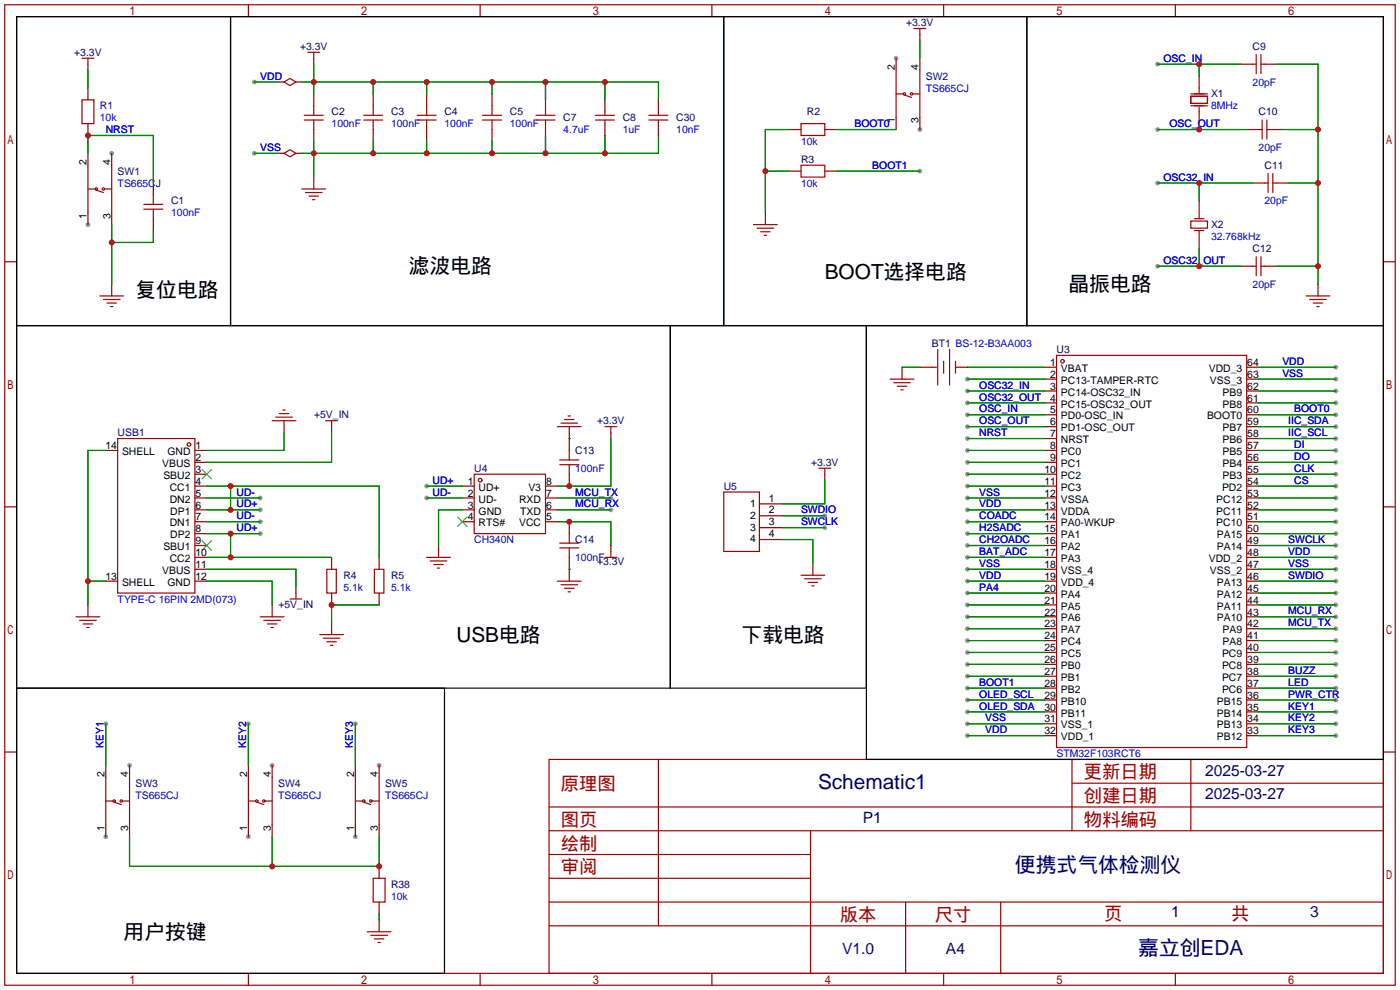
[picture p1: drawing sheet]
<svg xmlns="http://www.w3.org/2000/svg" width="299mm" height="212mm" viewBox="0 0 299 212" stroke-linecap="round" stroke-linejoin="round" font-family="sans-serif">
<g fill="#999">
<circle cx="18.8" cy="48" r=".51"/>
<circle cx="23.9" cy="32.8" r=".51"/>
<circle cx="191.5" cy="12.4" r=".51"/>
<circle cx="196.6" cy="27.7" r=".51"/>
<circle cx="22.6" cy="178.8" r=".51"/>
<circle cx="27.7" cy="163.6" r=".51"/>
<circle cx="53.1" cy="178.8" r=".51"/>
<circle cx="58.2" cy="163.6" r=".51"/>
<circle cx="75.9" cy="178.8" r=".51"/>
<circle cx="81" cy="163.6" r=".51"/>
<circle cx="206.8" cy="81" r=".51"/>
<circle cx="206.8" cy="83.6" r=".51"/>
<circle cx="206.8" cy="86.1" r=".51"/>
<circle cx="206.8" cy="88.6" r=".51"/>
<circle cx="206.8" cy="91.2" r=".51"/>
<circle cx="206.8" cy="93.7" r=".51"/>
<circle cx="206.8" cy="96.3" r=".51"/>
<circle cx="206.8" cy="98.8" r=".51"/>
<circle cx="206.8" cy="101.3" r=".51"/>
<circle cx="206.8" cy="103.9" r=".51"/>
<circle cx="206.8" cy="106.4" r=".51"/>
<circle cx="206.8" cy="109" r=".51"/>
<circle cx="206.8" cy="111.5" r=".51"/>
<circle cx="206.8" cy="114" r=".51"/>
<circle cx="206.8" cy="116.6" r=".51"/>
<circle cx="206.8" cy="119.1" r=".51"/>
<circle cx="206.8" cy="121.7" r=".51"/>
<circle cx="206.8" cy="124.2" r=".51"/>
<circle cx="206.8" cy="126.7" r=".51"/>
<circle cx="206.8" cy="129.3" r=".51"/>
<circle cx="206.8" cy="131.8" r=".51"/>
<circle cx="206.8" cy="134.4" r=".51"/>
<circle cx="206.8" cy="136.9" r=".51"/>
<circle cx="206.8" cy="139.4" r=".51"/>
<circle cx="206.8" cy="142" r=".51"/>
<circle cx="206.8" cy="144.5" r=".51"/>
<circle cx="206.8" cy="147.1" r=".51"/>
<circle cx="206.8" cy="149.6" r=".51"/>
<circle cx="206.8" cy="152.1" r=".51"/>
<circle cx="206.8" cy="154.7" r=".51"/>
<circle cx="206.8" cy="157.2" r=".51"/>
<circle cx="285.5" cy="78.5" r=".51"/>
<circle cx="285.5" cy="81" r=".51"/>
<circle cx="285.5" cy="83.6" r=".51"/>
<circle cx="285.5" cy="86.1" r=".51"/>
<circle cx="285.5" cy="88.6" r=".51"/>
<circle cx="285.5" cy="91.2" r=".51"/>
<circle cx="285.5" cy="93.7" r=".51"/>
<circle cx="285.5" cy="96.3" r=".51"/>
<circle cx="285.5" cy="98.8" r=".51"/>
<circle cx="285.5" cy="101.3" r=".51"/>
<circle cx="285.5" cy="103.9" r=".51"/>
<circle cx="285.5" cy="106.4" r=".51"/>
<circle cx="285.5" cy="109" r=".51"/>
<circle cx="285.5" cy="111.5" r=".51"/>
<circle cx="285.5" cy="114" r=".51"/>
<circle cx="285.5" cy="116.6" r=".51"/>
<circle cx="285.5" cy="119.1" r=".51"/>
<circle cx="285.5" cy="121.7" r=".51"/>
<circle cx="285.5" cy="124.2" r=".51"/>
<circle cx="285.5" cy="126.7" r=".51"/>
<circle cx="285.5" cy="129.3" r=".51"/>
<circle cx="285.5" cy="131.8" r=".51"/>
<circle cx="285.5" cy="134.4" r=".51"/>
<circle cx="285.5" cy="136.9" r=".51"/>
<circle cx="285.5" cy="139.4" r=".51"/>
<circle cx="285.5" cy="142" r=".51"/>
<circle cx="285.5" cy="144.5" r=".51"/>
<circle cx="285.5" cy="147.1" r=".51"/>
<circle cx="285.5" cy="149.6" r=".51"/>
<circle cx="285.5" cy="152.1" r=".51"/>
<circle cx="285.5" cy="154.7" r=".51"/>
<circle cx="285.5" cy="157.2" r=".51"/>
<circle cx="247.4" cy="13.7" r=".51"/>
<circle cx="247.4" cy="27.7" r=".51"/>
<circle cx="247.4" cy="56.9" r=".51"/>
<circle cx="196.6" cy="36.6" r=".51"/>
<circle cx="55.6" cy="106.4" r=".51"/>
<circle cx="55.6" cy="111.5" r=".51"/>
<circle cx="55.6" cy="109" r=".51"/>
<circle cx="55.6" cy="114" r=".51"/>
<circle cx="91.2" cy="103.9" r=".51"/>
<circle cx="91.2" cy="106.4" r=".51"/>
<circle cx="130.6" cy="106.4" r=".51"/>
<circle cx="130.6" cy="109" r=".51"/>
<circle cx="176.3" cy="110.2" r=".51"/>
<circle cx="176.3" cy="112.8" r=".51"/>
<circle cx="22.6" cy="154.7" r=".51"/>
<circle cx="53.1" cy="154.7" r=".51"/>
<circle cx="75.9" cy="154.7" r=".51"/>
<circle cx="54.4" cy="17.5" r=".51"/>
<circle cx="54.4" cy="32.8" r=".51"/>
<circle cx="247.4" cy="39.1" r=".51"/>
</g>
<g fill="none" stroke="#a10000" stroke-width=".25">
<path d="M1 1h297.2v209.6h-297.2zM3.6 3.6h292.1v204.4h-292.1zM17.5 12.4h2.6M18.8 12.4v1.3M53.1 1v2.6M60.7 17.5l1.3-.7 1.2 .7-1.2 .8zM65.8 11.2h2.5M67.1 11.2v1.2M102.6 1v2.6M152.1 1v2.6M191.5 15v10.1M195.3 6.1h2.6"/>
<path d="M196.6 6.1v1.3M196.6 15v10.1M201.7 1v2.6M251.2 1v2.6M256.3 18.8v1M267.7 13.7h.8M268.5 11.7v4M269.5 11.7v4M269.5 13.7h.8M17.5 21.3h2.6v5.1h-2.6zM18.8 35.3v10.2M23.9 35.3v10.2"/>
<path d="M60.7 32.8l1.3-.8 1.2 .8-1.2 .7zM65 25.7h4.1M65 24.6h4.1M67.1 22.6v2M67.1 25.7v2M77.7 25.7h4.1M77.7 24.6h4.1M79.8 22.6v2M79.8 25.7v2M89.2 25.7h4M89.2 24.6h4M91.2 22.6v2"/>
<path d="M91.2 25.7v2M103.1 25.7h4.1M103.1 24.6h4.1M105.2 22.6v2M105.2 25.7v2M114.6 25.7h4M114.6 24.6h4M116.6 23.9v.7M116.6 25.7v.7M127.3 25.7h4M127.3 24.6h4M129.3 23.9v.7"/>
<path d="M129.3 25.7v.7M138.7 25.7h4M138.7 24.6h4M140.7 23.9v.7M140.7 25.7v.7M171.2 26.4h5.1v2.6h-5.1zM171.2 35.3h5.1v2.5h-5.1zM191.5 20.1h1.5M193.3 20.3l1.5 .5M195.1 20.1h1.5M254.5 20.6h3.6v1.5h-3.6zM254.5 20.1h3.6"/>
<path d="M254.5 22.6h3.6M256.3 22.9v1M269 27.7h.7M269.7 25.7v4M270.3 39.1h.7M270.8 25.7v4M270.8 27.7h.7M271 37.1v4M272 37.1v4M272 39.1h.8M1 55.9h2.6M18.8 40.4h1.5"/>
<path d="M20.6 40.6l1.5 .5M22.4 40.4h1.5M30.7 44.7h4.1M30.7 43.7h4.1M32.8 41.7v2M32.8 44.7v2M64.5 40.4h5.1M65.3 41.1h3.5M66 41.9h2.1M66.8 42.7h.5M161 48h5.1M161.8 48.8h3.6"/>
<path d="M162.6 49.5h2M163.3 50.3h.5M254.5 47.2h3.6v1.6h-3.6zM255.3 49.3h2M255.3 46.7h2M267.7 56.9h.8M268.5 54.9v4M269.5 54.9v4M269.5 56.9h.8M295.7 55.9h2.5M21.3 63.2h5.1M22.1 64h3.6"/>
<path d="M22.9 64.8h2M23.6 65.5h.5M199.1 78.5h1.1M200.4 74.7v7.6M201.7 77.2v2.6M202.9 74.7v7.6M204.2 77.2v2.6M225.8 75.9h40.6v83.9h-40.6zM279.1 63.2h5.1M279.9 64h3.6M280.7 64.8h2M281.4 65.5h.5"/>
<path d="M25.1 93.7h16.6v33h-16.6zM58.2 89.9h5M58.9 89.2h3.6M59.7 88.4h2M60.5 87.6h.5M69.6 89.9h2.5M70.9 89.9v1.3M119.1 91.2h5.1M119.6 99.3h4.1M119.6 98.3h4.1M119.9 90.4h3.5M120.6 89.7h2.1"/>
<path d="M121.4 88.9h.5M121.7 96.3v2M121.7 99.3v2M129.3 91.2h2.5M130.6 91.2v1.3M190.2 81h5.1M191 81.8h3.6M191.8 82.5h2M192.5 83.3h.5M1 108.3h2.6M91.2 119.1h5.1M91.9 119.9h3.6"/>
<path d="M101.3 101.3h15.3v12.7h-15.3zM119.6 117.1h4.1M119.6 116.1h4.1M121.7 114v2.1M121.7 117.1v2M129.3 119.1h2.5M130.6 117.9v1.2M154.7 105.2h7.6v12.7h-7.6zM175 100.1h2.5M176.3 100.1v1.2M295.7 108.3h2.5M16.3 131.8h5"/>
<path d="M17 132.6h3.6M17.8 133.4h2M18.5 134.1h.5M55.6 131.8h5.1M56.4 132.6h3.5M57.1 133.4h2.1M57.9 134.1h.5M62 128h2.5M63.2 126.7v1.3M68.3 135.6h5.1M69.1 136.4h3.5M69.8 121.7h2.1v5h-2.1z"/>
<path d="M69.8 137.2h2.1M70.6 137.9h.5M80 121.7h2v5h-2zM92.7 120.6h2M93.5 121.4h.5M119.1 124.2h5.1M119.9 125h3.5M120.6 125.7h2.1M121.4 126.5h.5M171.2 122.9h5.1M172 123.7h3.5M172.7 124.5h2.1"/>
<path d="M173.5 125.2h.5M1 160.7h2.6M22.6 166.1v10.2M22.6 171.2h1.5M24.4 171.5l1.5 .5M26.2 171.2h1.5M27.7 166.1v10.2M53.1 166.1v10.2M53.1 171.2h1.5M54.9 171.5l1.5 .5M56.6 171.2h1.6M58.2 166.1v10.2"/>
<path d="M75.9 171.2h1.6M75.9 166.1v10.2M77.7 171.5l1.5 .5M79.5 171.2h1.5M81 166.1v10.2M117.3 162.3h178.4v45.7h-178.4zM117.3 177.5h178.4M117.3 172.5h178.4M140.7 162.3v35.6M173.2 177.5v30.5M229.1 162.3v15.2M229.1 167.4h66.6"/>
<path d="M254.5 162.3v15.2M295.7 160.7h2.5M78.5 199.1h5.1M79.2 199.9h3.6M79.8 187.7h2.5v5.1h-2.5zM117.3 182.6h55.9M117.3 197.9h178.4M117.3 192.8h178.4M117.3 187.7h55.9M193.5 192.8v15.2M213.9 192.8v15.2M53.1 208v2.6"/>
<path d="M80 200.7h2M80.8 201.4h.5M102.6 208v2.6M152.1 208v2.6M201.7 208v2.6M251.2 208v2.6"/>
<circle cx="193.3" cy="20.1" r=".25"/>
<circle cx="194.8" cy="20.1" r=".25"/>
<circle cx="20.6" cy="40.4" r=".25"/>
<circle cx="22.1" cy="40.4" r=".25"/>
<circle cx="227.1" cy="77.2" r=".38"/>
<circle cx="40.4" cy="95" r=".38"/>
<circle cx="102.6" cy="102.6" r=".38"/>
<circle cx="24.4" cy="171.2" r=".25"/>
<circle cx="25.9" cy="171.2" r=".25"/>
<circle cx="54.9" cy="171.2" r=".25"/>
<circle cx="56.4" cy="171.2" r=".25"/>
<circle cx="77.7" cy="171.2" r=".25"/>
<circle cx="79.2" cy="171.2" r=".25"/>
</g>
<g fill="none" stroke="#870000" stroke-width=".25">
<path d="M18.8 13.7v1.3M18.8 18.8v2.5M59.4 17.5h1.3M63.2 17.5h1.3M67.1 12.4v1.3M191.5 12.4v2.6M196.6 7.4v1.2M196.6 12.4v2.6M256.3 16.3v2.5M265.2 13.7h2.5M270.3 13.7h2.5M18.8 26.4v2.6"/>
<path d="M18.8 32.8v2.5M23.9 32.8v2.5M32.8 39.1v2.6M59.4 32.8h1.3M63.2 32.8h1.3M67.1 20.1v2.5M67.1 27.7v2.5M67.1 37.8v2.6M79.8 20.1v2.5M79.8 27.7v2.5M91.2 20.1v2.5M91.2 27.7v2.5"/>
<path d="M105.2 20.1v2.5M105.2 27.7v2.5M116.6 21.3v2.6M116.6 26.4v2.6M129.3 21.3v2.6M129.3 26.4v2.6M140.7 21.3v2.6M140.7 26.4v2.6M168.7 27.7h2.5M168.7 36.6h2.5M176.3 27.7h2.5M176.3 36.6h2.5"/>
<path d="M191.5 25.1v2.6M196.6 25.1v2.6M256.3 23.9v2.5M266.4 27.7h2.6M267.7 39.1h2.6M271.5 27.7h2.6M272.8 39.1h2.5M18.8 45.5v2.5M23.9 45.5v2.5M32.8 46.7v2.6M163.6 45.5v2.5M256.3 42.9v3.8"/>
<path d="M256.3 49.3v3.8M265.2 56.9h2.5M270.3 56.9h2.5M23.9 60.7v2.5M192.8 78.5v2.5M196.6 78.5h2.5M204.2 78.5h2.6M223.3 78.5h2.5M266.4 78.5h2.6M281.7 60.7v2.5M22.6 96.3h2.5M41.7 96.3h2.5"/>
<path d="M41.7 98.8h2.5M60.7 89.9v2.6M70.9 91.2v1.3M121.7 91.2v5.1M130.6 92.5v1.2M223.3 81h2.5M223.3 83.6h2.5M223.3 86.1h2.5M223.3 88.6h2.5M223.3 91.2h2.5M223.3 93.7h2.5M223.3 96.3h2.5"/>
<path d="M223.3 98.8h2.5M266.4 81h2.6M266.4 83.6h2.6M266.4 86.1h2.6M266.4 88.6h2.6M266.4 91.2h2.6M266.4 93.7h2.6M266.4 96.3h2.6M266.4 98.8h2.6M41.7 101.3h2.5M41.7 103.9h2.5M41.7 106.4h2.5"/>
<path d="M41.7 109h2.5M41.7 111.5h2.5M41.7 114h2.5M41.7 116.6h2.5M41.7 119.1h2.5M70.9 119.1v2.6M81 119.1v2.6M93.7 116.6v2.5M98.8 103.9h2.5M98.8 106.4h2.5M98.8 109h2.5M98.8 111.5h2.5"/>
<path d="M116.6 103.9h2.5M116.6 106.4h2.5M116.6 109h2.5M116.6 111.5h2.5M121.7 101.3v2.6M121.7 111.5v2.5M121.7 119.1v5.1M130.6 116.6v1.3M162.3 107.7h5.1M162.3 110.2h5.1M162.3 112.8h5.1M162.3 115.3h5.1"/>
<path d="M176.3 101.3v1.3M223.3 101.3h2.5M223.3 103.9h2.5M223.3 106.4h2.5M223.3 109h2.5M223.3 111.5h2.5M223.3 114h2.5M223.3 116.6h2.5M223.3 119.1h2.5M266.4 101.3h2.6M266.4 103.9h2.6M266.4 106.4h2.6"/>
<path d="M266.4 109h2.6M266.4 111.5h2.6M266.4 114h2.6M266.4 116.6h2.6M266.4 119.1h2.6M18.8 129.3v2.5M22.6 124.2h2.5M41.7 121.7h2.5M41.7 124.2h2.5M58.2 129.3v2.5M63.2 125.5v1.2M70.9 126.7v2.6"/>
<path d="M70.9 133.1v2.5M81 126.7v2.6M173.7 120.4v2.5M223.3 121.7h2.5M223.3 124.2h2.5M223.3 126.7h2.5M223.3 129.3h2.5M223.3 131.8h2.5M223.3 134.4h2.5M223.3 136.9h2.5M223.3 139.4h2.5M266.4 121.7h2.6"/>
<path d="M266.4 124.2h2.6M266.4 126.7h2.6M266.4 129.3h2.6M266.4 131.8h2.6M266.4 134.4h2.6M266.4 136.9h2.6M266.4 139.4h2.6M223.3 142h2.5M223.3 144.5h2.5M223.3 147.1h2.5M223.3 149.6h2.5M223.3 152.1h2.5"/>
<path d="M223.3 154.7h2.5M223.3 157.2h2.5M266.4 142h2.6M266.4 144.5h2.6M266.4 147.1h2.6M266.4 149.6h2.6M266.4 152.1h2.6M266.4 154.7h2.6M266.4 157.2h2.6M22.6 163.6v2.5M22.6 176.3v2.5M27.7 163.6v2.5"/>
<path d="M27.7 176.3v2.5M53.1 163.6v2.5M53.1 176.3v2.5M58.2 163.6v2.5M58.2 176.3v2.5M75.9 163.6v2.5M75.9 176.3v2.5M81 163.6v2.5M81 176.3v2.5M81 185.2v2.5M81 192.8v2.5M81 196.6v2.5"/>
</g>
<g fill="none" stroke="#008700" stroke-width=".25">
<path d="M18.8 15v3.8M54.4 17.5h5M64.5 17.5h76.2v3.8M67.1 13.7v6.4M79.8 17.5v2.6M91.2 17.5v2.6M105.2 17.5v2.6M116.6 17.5v3.8M129.3 17.5v3.8M196.6 8.6v3.8M247.4 13.7h17.8M256.3 13.7v2.6"/>
<path d="M272.8 13.7h8.9v47M18.8 32.8v-3.8h14v10.1M54.4 32.8h5M67.1 30.2v7.6M79.8 30.2v2.6M91.2 30.2v2.6M105.2 30.2v2.6M116.6 29v3.8M129.3 29v3.8M140.7 29v3.8h-76.2M163.6 36.6h5.1M168.7 27.7h-5.1v17.8"/>
<path d="M178.8 27.7h12.7M178.8 36.6h17.8M247.4 27.7h19M247.4 39.1h20.3M256.3 26.4v1.3M256.3 39.1v3.8M274.1 27.7h7.6M275.3 39.1h6.4M23.9 48v12.7M32.8 49.3v2.5h-8.9M247.4 56.9h17.8M256.3 53.1v3.8"/>
<path d="M272.8 56.9h8.9M192.8 78.5h3.8M206.8 78.5h16.5M269 78.5h16.5M22.6 96.3h-3.8v33M60.7 92.5v3.8h-16.5M70.9 92.5v6.3h-26.7M121.7 93.7h.1M130.6 93.7v10.2h-11.5M206.8 81h16.5M206.8 83.6h16.5M206.8 86.1h16.5"/>
<path d="M206.8 88.6h16.5M206.8 91.2h16.5M206.8 93.7h16.5M206.8 96.3h16.5M206.8 98.8h16.5M269 81h16.5M269 83.6h16.5M269 86.1h16.5M269 88.6h16.5M269 91.2h16.5M269 93.7h16.5M269 96.3h16.5"/>
<path d="M269 98.8h16.5M44.2 103.9h36.8v15.2M44.2 106.4h11.4M44.2 109h11.4M44.2 111.5h11.4M44.2 114h11.4M44.2 119.1h26.7M49.3 103.9v5.1M49.3 114v5.1M91.2 103.9h7.6M91.2 106.4h7.6M98.8 109h-5.1v7.6"/>
<path d="M119.1 106.4h11.5M119.1 109h11.5M119.1 111.5h11.5v5.1M167.4 110.2h8.9M167.4 112.8h8.9M167.4 115.3h6.3v5.1M176.3 102.6v5.1h-8.9M206.8 101.3h16.5M206.8 103.9h16.5M206.8 106.4h16.5M206.8 109h16.5M206.8 111.5h16.5"/>
<path d="M206.8 114h16.5M206.8 116.6h16.5M206.8 119.1h16.5M269 101.3h16.5M269 103.9h16.5M269 106.4h16.5M269 109h16.5M269 111.5h16.5M269 114h16.5M269 116.6h16.5M269 119.1h16.5M18.8 124.2h3.8"/>
<path d="M44.2 121.7h19v3.8M44.2 124.2h14v5.1M81 129.3h-10.1v3.8M121.7 121.7h.1M206.8 121.7h16.5M206.8 124.2h16.5M206.8 126.7h16.5M206.8 129.3h16.5M206.8 131.8h16.5M206.8 134.4h16.5M206.8 136.9h16.5M206.8 139.4h16.5"/>
<path d="M269 121.7h16.5M269 124.2h16.5M269 126.7h16.5M269 129.3h16.5M269 131.8h16.5M269 134.4h16.5M269 136.9h16.5M269 139.4h16.5M22.6 154.7v8.9M53.1 154.7v8.9M75.9 154.7v8.9M206.8 142h16.5"/>
<path d="M206.8 144.5h16.5M206.8 147.1h16.5M206.8 149.6h16.5M206.8 152.1h16.5M206.8 154.7h16.5M206.8 157.2h16.5M269 142h16.5M269 144.5h16.5M269 147.1h16.5M269 149.6h16.5M269 152.1h16.5M269 154.7h16.5"/>
<path d="M269 157.2h16.5M27.7 178.8v6.4h53.3v-6.4M58.2 178.8v6.4M81 195.3v1.3"/>
</g>
<path d="M43.2 100.3l2 2.1M43.2 115.6l2 2M45.2 100.3l-2 2.1M45.2 115.6l-2 2M97.8 110.5l2 2M99.8 110.5l-2 2" fill="none" stroke="#3c3" stroke-width=".25"/>
<path d="M3.6 3.6h45.7v66h-45.7zM49.3 3.6h105.4v66h-105.4zM154.7 3.6h64.8v66h-64.8zM219.5 3.6h76.2v66h-76.2zM3.6 69.6h139.7v77.5h-139.7zM143.3 69.6h41.9v77.5h-41.9zM185.2 69.6h110.5v92.7h-110.5zM3.6 147.1h91.4v60.9h-91.4z" fill="none" stroke="#000" stroke-width=".25"/>
<g fill="#c00">
<circle cx="23.9" cy="51.8" r=".63"/>
<circle cx="18.8" cy="29" r=".63"/>
<circle cx="281.7" cy="39.1" r=".63"/>
<circle cx="281.7" cy="56.9" r=".63"/>
<circle cx="281.7" cy="27.7" r=".63"/>
<circle cx="256.3" cy="13.7" r=".63"/>
<circle cx="256.3" cy="27.7" r=".63"/>
<circle cx="256.3" cy="56.9" r=".63"/>
<circle cx="163.6" cy="36.6" r=".63"/>
<circle cx="49.3" cy="103.9" r=".63"/>
<circle cx="49.3" cy="109" r=".63"/>
<circle cx="49.3" cy="119.1" r=".63"/>
<circle cx="49.3" cy="114" r=".63"/>
<circle cx="70.9" cy="129.3" r=".63"/>
<circle cx="121.7" cy="111.5" r=".63"/>
<circle cx="121.7" cy="103.9" r=".63"/>
<circle cx="58.2" cy="185.2" r=".63"/>
<circle cx="81" cy="185.2" r=".63"/>
<circle cx="67.1" cy="17.5" r=".63"/>
<circle cx="79.8" cy="17.5" r=".63"/>
<circle cx="91.2" cy="17.5" r=".63"/>
<circle cx="105.2" cy="17.5" r=".63"/>
<circle cx="116.6" cy="17.5" r=".63"/>
<circle cx="129.3" cy="17.5" r=".63"/>
<circle cx="67.1" cy="32.8" r=".63"/>
<circle cx="79.8" cy="32.8" r=".63"/>
<circle cx="91.2" cy="32.8" r=".63"/>
<circle cx="105.2" cy="32.8" r=".63"/>
<circle cx="116.6" cy="32.8" r=".63"/>
<circle cx="129.3" cy="32.8" r=".63"/>
<circle cx="256.3" cy="39.1" r=".63"/>
<circle cx="18.8" cy="124.2" r=".63"/>
</g>
<g font-size="4.4">
<text x="87.4" y="58.4">滤波电路</text>
<text x="176.3" y="59.7">BOOT选择电路</text>
<text x="29" y="63.5">复位电路</text>
<text x="228.3" y="62.2">晶振电路</text>
<text x="97.5" y="137.2">USB电路</text>
<text x="158.5" y="137.2">下载电路</text>
<text x="26.4" y="200.7">用户按键</text>
</g>
<g font-size="4.4" fill="#000080">
<text x="174.8" y="168.6">Schematic1</text>
<text x="216.9" y="186.4">便携式气体检测仪</text>
<text x="243.3" y="204.2">嘉立创EDA</text>
</g>
<g font-size="3.9" fill="#a00000">
<text x="231.6" y="166.4">更新日期</text>
<text x="119.9" y="168.9">原理图</text>
<text x="231.6" y="171.4">创建日期</text>
<text x="119.9" y="176.5">图页</text>
<text x="231.6" y="176.5">物料编码</text>
<text x="119.9" y="181.6">绘制</text>
<text x="119.9" y="186.7">审阅</text>
<text x="179.5" y="196.8">版本</text>
<text x="199.8" y="196.8">尺寸</text>
<text x="236" y="196.6">页</text>
<text x="263.1" y="196.6">共</text>
</g>
<g font-size="3.3" fill="#000080">
<text x="257.6" y="165.8">2025-03-27</text>
<text x="257.6" y="170.8">2025-03-27</text>
<text x="184.4" y="175.9">P1</text>
<text x="250.3" y="196">1</text>
<text x="280" y="196">3</text>
<text x="180" y="203.9">V1.0</text>
<text x="202.2" y="203.9">A4</text>
</g>
<g font-size="2.2" fill="#000080">
<text x="193.7" y="5.6">+3.3V</text>
<text x="15.9" y="11.9">+3.3V</text>
<text x="64.1" y="10.7">+3.3V</text>
<text x="267.7" y="10.7">C9</text>
<text x="197.9" y="17">SW2</text>
<text x="21.3" y="23.4">R1</text>
<text x="258.8" y="20.8">X1</text>
<text x="70.9" y="24.6">C2</text>
<text x="83.6" y="24.6">C3</text>
<text x="95" y="24.6">C4</text>
<text x="109" y="24.6">C5</text>
<text x="120.4" y="25.9">C7</text>
<text x="133.1" y="25.9">C8</text>
<text x="144.5" y="25.9">C30</text>
<text x="172.5" y="24.6">R2</text>
<text x="269" y="24.6">C10</text>
<text x="171.2" y="34.8">R3</text>
<text x="25.1" y="37.3">SW1</text>
<text x="270.3" y="36.1">C11</text>
<text x="36.6" y="43.7">C1</text>
<text x="258.8" y="48.8">X2</text>
<text x="267.7" y="53.8">C12</text>
<text x="199.1" y="74.2">BT1 BS-12-B3AA003</text>
<text x="225.8" y="75.4">U3</text>
<text x="67.1" y="89.2">+5V_IN</text>
<text x="25.1" y="93.2">USB1</text>
<text x="127.6" y="90.7">+3.3V</text>
<text x="101.3" y="100.8">U4</text>
<text x="122.9" y="97">C13</text>
<text x="173.3" y="99.6">+3.3V</text>
<text x="154.7" y="104.6">U5</text>
<text x="122.9" y="116.1">C14</text>
<text x="73.4" y="123.7">R4</text>
<text x="83.6" y="123.7">R5</text>
<text x="127.6" y="120.8">+3.3V</text>
<text x="59.5" y="129.9">+5V_IN</text>
<text x="29" y="168.1">SW3</text>
<text x="59.4" y="168.1">SW4</text>
<text x="82.3" y="168.1">SW5</text>
<text x="83.6" y="189.7">R38</text>
</g>
<g font-size="2.2" fill="#00f">
<text x="55.6" y="17">VDD</text>
<text x="248.7" y="13.2">OSC_IN</text>
<text x="197.9" y="19.6">TS665CJ</text>
<text x="258.8" y="23.4">8MHz</text>
<text x="267.7" y="18.3">20pF</text>
<text x="21.3" y="25.9">10k</text>
<text x="22.6" y="28.4">NRST</text>
<text x="70.9" y="27.2">100nF</text>
<text x="83.6" y="27.2">100nF</text>
<text x="95" y="27.2">100nF</text>
<text x="109" y="27.2">100nF</text>
<text x="120.4" y="28.4">4.7uF</text>
<text x="133.1" y="28.4">1uF</text>
<text x="144.5" y="28.4">10nF</text>
<text x="182.6" y="27.2">BOOT0</text>
<text x="249.9" y="27.2">OSC_OUT</text>
<text x="55.6" y="32.3">VSS</text>
<text x="171.2" y="31">10k</text>
<text x="269" y="32.3">20pF</text>
<text x="25.1" y="39.9">TS665CJ</text>
<text x="171.2" y="39.9">10k</text>
<text x="186.4" y="36.1">BOOT1</text>
<text x="248.7" y="38.6">OSC32_IN</text>
<text x="36.6" y="46.2">100nF</text>
<text x="270.3" y="43.7">20pF</text>
<text x="258.8" y="51.3">32.768kHz</text>
<text x="248.7" y="56.4">OSC32_OUT</text>
<text x="267.7" y="61.5">20pF</text>
<text x="274.1" y="78">VDD</text>
<text x="209.3" y="83.1">OSC32_IN</text>
<text x="274.1" y="80.5">VSS</text>
<text x="209.3" y="85.6">OSC32_OUT</text>
<text x="209.3" y="88.1">OSC_IN</text>
<text x="276.6" y="88.1">BOOT0</text>
<text x="209.3" y="90.7">OSC_OUT</text>
<text x="209.3" y="93.2">NRST</text>
<text x="275.3" y="90.7">IIC_SDA</text>
<text x="275.3" y="93.2">IIC_SCL</text>
<text x="276.6" y="95.8">DI</text>
<text x="122.9" y="100.8">100nF</text>
<text x="276.6" y="98.3">DO</text>
<text x="276.6" y="100.8">CLK</text>
<text x="50.5" y="105.9">UD-</text>
<text x="92.5" y="103.4">UD+</text>
<text x="92.5" y="105.9">UD-</text>
<text x="122.9" y="105.9">MCU_TX</text>
<text x="209.3" y="105.9">VSS</text>
<text x="276.6" y="103.4">CS</text>
<text x="50.5" y="111">UD-</text>
<text x="50.5" y="108.5">UD+</text>
<text x="50.5" y="113.5">UD+</text>
<text x="122.9" y="108.5">MCU_RX</text>
<text x="171.2" y="109.7">SWDIO</text>
<text x="171.2" y="112.3">SWCLK</text>
<text x="209.3" y="108.5">VDD</text>
<text x="209.3" y="111">COADC</text>
<text x="209.3" y="113.5">H2SADC</text>
<text x="101.3" y="116.1">CH340N</text>
<text x="122.9" y="119.9">100nF</text>
<text x="209.3" y="116.1">CH2OADC</text>
<text x="209.3" y="118.6">BAT_ADC</text>
<text x="275.3" y="116.1">SWCLK</text>
<text x="275.3" y="118.6">VDD</text>
<text x="209.3" y="121.2">VSS</text>
<text x="209.3" y="123.7">VDD</text>
<text x="275.3" y="121.2">VSS</text>
<text x="275.3" y="123.7">SWDIO</text>
<text x="25.1" y="128.8">TYPE-C 16PIN 2MD(073)</text>
<text x="73.4" y="126.2">5.1k</text>
<text x="83.6" y="126.2">5.1k</text>
<text x="209.3" y="126.2">PA4</text>
<text x="275.3" y="131.3">MCU_RX</text>
<text x="275.3" y="133.9">MCU_TX</text>
<text x="209.3" y="146.6">BOOT1</text>
<text x="209.3" y="149.1">OLED_SCL</text>
<text x="275.3" y="144">BUZZ</text>
<text x="275.3" y="146.6">LED</text>
<text x="275.3" y="149.1">PWR_CTR</text>
<text x="209.3" y="151.6">OLED_SDA</text>
<text x="210.6" y="154.2">VSS</text>
<text x="275.3" y="151.6">KEY1</text>
<text x="275.3" y="154.2">KEY2</text>
<text x="22.1" y="159.8" transform="rotate(-90 22.1 159.8)">KEY1</text>
<text x="52.6" y="159.8" transform="rotate(-90 52.6 159.8)">KEY2</text>
<text x="75.4" y="159.8" transform="rotate(-90 75.4 159.8)">KEY3</text>
<text x="210.6" y="156.7">VDD</text>
<text x="225.8" y="161.8">STM32F103RCT6</text>
<text x="275.3" y="156.7">KEY3</text>
<text x="29" y="170.7">TS665CJ</text>
<text x="59.4" y="170.7">TS665CJ</text>
<text x="82.3" y="170.7">TS665CJ</text>
<text x="83.6" y="192.3">10k</text>
</g>
<g font-size="2.2">
<text x="191.2" y="15" transform="rotate(-90 191.2 15)">2</text>
<text x="196.3" y="15" transform="rotate(-90 196.3 15)">4</text>
<text x="191.2" y="26.4" transform="rotate(-90 191.2 26.4)">1</text>
<text x="196.3" y="26.4" transform="rotate(-90 196.3 26.4)">3</text>
<text x="18.5" y="35.3" transform="rotate(-90 18.5 35.3)">2</text>
<text x="23.6" y="35.3" transform="rotate(-90 23.6 35.3)">4</text>
<text x="18.5" y="46.7" transform="rotate(-90 18.5 46.7)">1</text>
<text x="23.6" y="46.7" transform="rotate(-90 23.6 46.7)">3</text>
<text x="224.4" y="78.2">1</text>
<text x="224.4" y="80.8">2</text>
<text x="224.4" y="83.3">3</text>
<text x="226.7" y="79.5">VBAT</text>
<text x="226.7" y="82">PC13-TAMPER-RTC</text>
<text x="258.3" y="79.5">VDD_3</text>
<text x="258.6" y="82">VSS_3</text>
<text x="266.6" y="83.3">62</text>
<text x="266.6" y="80.8">63</text>
<text x="266.6" y="78.2">64</text>
<text x="224.4" y="85.8">4</text>
<text x="224.4" y="88.4">5</text>
<text x="226.7" y="84.6">PC14-OSC32_IN</text>
<text x="226.7" y="87.1">PC15-OSC32_OUT</text>
<text x="226.7" y="89.6">PD0-OSC_IN</text>
<text x="258" y="89.6">BOOT0</text>
<text x="261.3" y="87.1">PB8</text>
<text x="261.3" y="84.6">PB9</text>
<text x="266.6" y="88.4">60</text>
<text x="266.6" y="85.8">61</text>
<text x="22.5" y="96">14</text>
<text x="41.8" y="96">1</text>
<text x="224.4" y="90.9">6</text>
<text x="224.4" y="93.5">7</text>
<text x="224.4" y="96">8</text>
<text x="226.7" y="92.2">PD1-OSC_OUT</text>
<text x="226.7" y="94.7">NRST</text>
<text x="261.3" y="94.7">PB6</text>
<text x="261.3" y="92.2">PB7</text>
<text x="266.6" y="96">57</text>
<text x="266.6" y="93.5">58</text>
<text x="266.6" y="90.9">59</text>
<text x="26.1" y="97.3">SHELL</text>
<text x="34.7" y="99.8">VBUS</text>
<text x="35.8" y="97.3">GND</text>
<text x="41.8" y="98.5">2</text>
<text x="41.8" y="101.1">3</text>
<text x="223.2" y="101.1">10</text>
<text x="224.4" y="98.5">9</text>
<text x="226.7" y="97.3">PC0</text>
<text x="226.7" y="99.8">PC1</text>
<text x="261.3" y="99.8">PB4</text>
<text x="261.3" y="97.3">PB5</text>
<text x="266.6" y="101.1">55</text>
<text x="266.6" y="98.5">56</text>
<text x="34.9" y="102.3">SBU2</text>
<text x="36.3" y="104.9">CC1</text>
<text x="36.3" y="107.4">DN2</text>
<text x="41.8" y="103.6">4</text>
<text x="41.8" y="106.2">5</text>
<text x="100" y="106.2">2</text>
<text x="100" y="103.6">1</text>
<text x="102.3" y="107.4">UD-</text>
<text x="102.3" y="104.9">UD+</text>
<text x="111" y="107.4">RXD</text>
<text x="112.9" y="104.9">V3</text>
<text x="116.7" y="103.6">8</text>
<text x="116.7" y="106.2">7</text>
<text x="164.3" y="107.2">1</text>
<text x="223.2" y="103.6">11</text>
<text x="223.2" y="106.2">12</text>
<text x="226.7" y="102.3">PC2</text>
<text x="226.7" y="104.9">PC3</text>
<text x="226.7" y="107.4">VSSA</text>
<text x="259.9" y="107.4">PC12</text>
<text x="261.2" y="104.9">PD2</text>
<text x="261.3" y="102.3">PB3</text>
<text x="266.6" y="106.2">53</text>
<text x="266.6" y="103.6">54</text>
<text x="36.3" y="112.5">DN1</text>
<text x="36.4" y="110">DP1</text>
<text x="41.8" y="108.7">6</text>
<text x="41.8" y="111.2">7</text>
<text x="41.8" y="113.8">8</text>
<text x="100" y="111.2">4</text>
<text x="100" y="108.7">3</text>
<text x="102.3" y="112.5">RTS#</text>
<text x="102.3" y="110">GND</text>
<text x="111" y="112.5">VCC</text>
<text x="111.2" y="110">TXD</text>
<text x="116.7" y="108.7">6</text>
<text x="116.7" y="111.2">5</text>
<text x="160.3" y="108.3">1</text>
<text x="160.3" y="110.8">2</text>
<text x="160.3" y="113.4">3</text>
<text x="164.3" y="109.7">2</text>
<text x="164.3" y="112.3">3</text>
<text x="223.2" y="108.7">13</text>
<text x="223.2" y="111.2">14</text>
<text x="223.2" y="113.8">15</text>
<text x="226.7" y="110">VDDA</text>
<text x="226.7" y="112.5">PA0-WKUP</text>
<text x="259.9" y="112.5">PC10</text>
<text x="259.9" y="110">PC11</text>
<text x="266.6" y="113.8">50</text>
<text x="266.6" y="111.2">51</text>
<text x="266.6" y="108.7">52</text>
<text x="34.9" y="117.6">SBU1</text>
<text x="36.4" y="115">DP2</text>
<text x="41.8" y="116.3">9</text>
<text x="41.8" y="118.9">10</text>
<text x="160.3" y="115.9">4</text>
<text x="164.3" y="114.8">4</text>
<text x="223.2" y="116.3">16</text>
<text x="223.2" y="118.9">17</text>
<text x="226.7" y="115">PA1</text>
<text x="226.7" y="117.6">PA2</text>
<text x="260.1" y="117.6">PA14</text>
<text x="260.1" y="115">PA15</text>
<text x="266.6" y="118.9">48</text>
<text x="266.6" y="116.3">49</text>
<text x="22.5" y="123.9">13</text>
<text x="26.1" y="125.2">SHELL</text>
<text x="34.7" y="122.7">VBUS</text>
<text x="35.8" y="125.2">GND</text>
<text x="36.3" y="120.1">CC2</text>
<text x="41.8" y="121.4">11</text>
<text x="41.8" y="123.9">12</text>
<text x="223.2" y="121.4">18</text>
<text x="223.2" y="123.9">19</text>
<text x="226.7" y="120.1">PA3</text>
<text x="226.7" y="122.7">VSS_4</text>
<text x="226.7" y="125.2">VDD_4</text>
<text x="258.3" y="120.1">VDD_2</text>
<text x="258.6" y="122.7">VSS_2</text>
<text x="260.1" y="125.2">PA13</text>
<text x="266.6" y="123.9">46</text>
<text x="266.6" y="121.4">47</text>
<text x="223.2" y="126.5">20</text>
<text x="223.2" y="129">21</text>
<text x="223.2" y="131.6">22</text>
<text x="226.7" y="127.7">PA4</text>
<text x="226.7" y="130.3">PA5</text>
<text x="260.1" y="130.3">PA11</text>
<text x="260.1" y="127.7">PA12</text>
<text x="266.6" y="131.6">43</text>
<text x="266.6" y="129">44</text>
<text x="266.6" y="126.5">45</text>
<text x="223.2" y="134.1">23</text>
<text x="223.2" y="136.6">24</text>
<text x="226.7" y="132.8">PA6</text>
<text x="226.7" y="135.4">PA7</text>
<text x="226.7" y="137.9">PC4</text>
<text x="260.1" y="132.8">PA10</text>
<text x="261.3" y="137.9">PA8</text>
<text x="261.3" y="135.4">PA9</text>
<text x="266.6" y="136.6">41</text>
<text x="266.6" y="134.1">42</text>
<text x="223.2" y="139.2">25</text>
<text x="223.2" y="141.7">26</text>
<text x="226.7" y="140.4">PC5</text>
<text x="226.7" y="143">PB0</text>
<text x="261.2" y="143">PC8</text>
<text x="261.2" y="140.4">PC9</text>
<text x="266.6" y="141.7">39</text>
<text x="266.6" y="139.2">40</text>
<text x="223.2" y="144.3">27</text>
<text x="223.2" y="146.8">28</text>
<text x="223.2" y="149.3">29</text>
<text x="226.7" y="145.5">PB1</text>
<text x="226.7" y="148.1">PB2</text>
<text x="261.2" y="148.1">PC6</text>
<text x="261.2" y="145.5">PC7</text>
<text x="266.6" y="149.3">36</text>
<text x="266.6" y="146.8">37</text>
<text x="266.6" y="144.3">38</text>
<text x="223.2" y="151.9">30</text>
<text x="223.2" y="154.4">31</text>
<text x="226.7" y="150.6">PB10</text>
<text x="226.7" y="153.1">PB11</text>
<text x="226.7" y="155.7">VSS_1</text>
<text x="260.1" y="155.7">PB13</text>
<text x="260.1" y="153.1">PB14</text>
<text x="260.1" y="150.6">PB15</text>
<text x="266.6" y="154.4">34</text>
<text x="266.6" y="151.9">35</text>
<text x="223.2" y="157">32</text>
<text x="226.7" y="158.2">VDD_1</text>
<text x="260.1" y="158.2">PB12</text>
<text x="266.6" y="157">33</text>
<text x="22.3" y="166.1" transform="rotate(-90 22.3 166.1)">2</text>
<text x="27.4" y="166.1" transform="rotate(-90 27.4 166.1)">4</text>
<text x="52.8" y="166.1" transform="rotate(-90 52.8 166.1)">2</text>
<text x="57.9" y="166.1" transform="rotate(-90 57.9 166.1)">4</text>
<text x="75.7" y="166.1" transform="rotate(-90 75.7 166.1)">2</text>
<text x="80.8" y="166.1" transform="rotate(-90 80.8 166.1)">4</text>
<text x="22.3" y="177.5" transform="rotate(-90 22.3 177.5)">1</text>
<text x="27.4" y="177.5" transform="rotate(-90 27.4 177.5)">3</text>
<text x="52.8" y="177.5" transform="rotate(-90 52.8 177.5)">1</text>
<text x="57.9" y="177.5" transform="rotate(-90 57.9 177.5)">3</text>
<text x="75.7" y="177.5" transform="rotate(-90 75.7 177.5)">1</text>
<text x="80.8" y="177.5" transform="rotate(-90 80.8 177.5)">3</text>
</g>
</svg>
